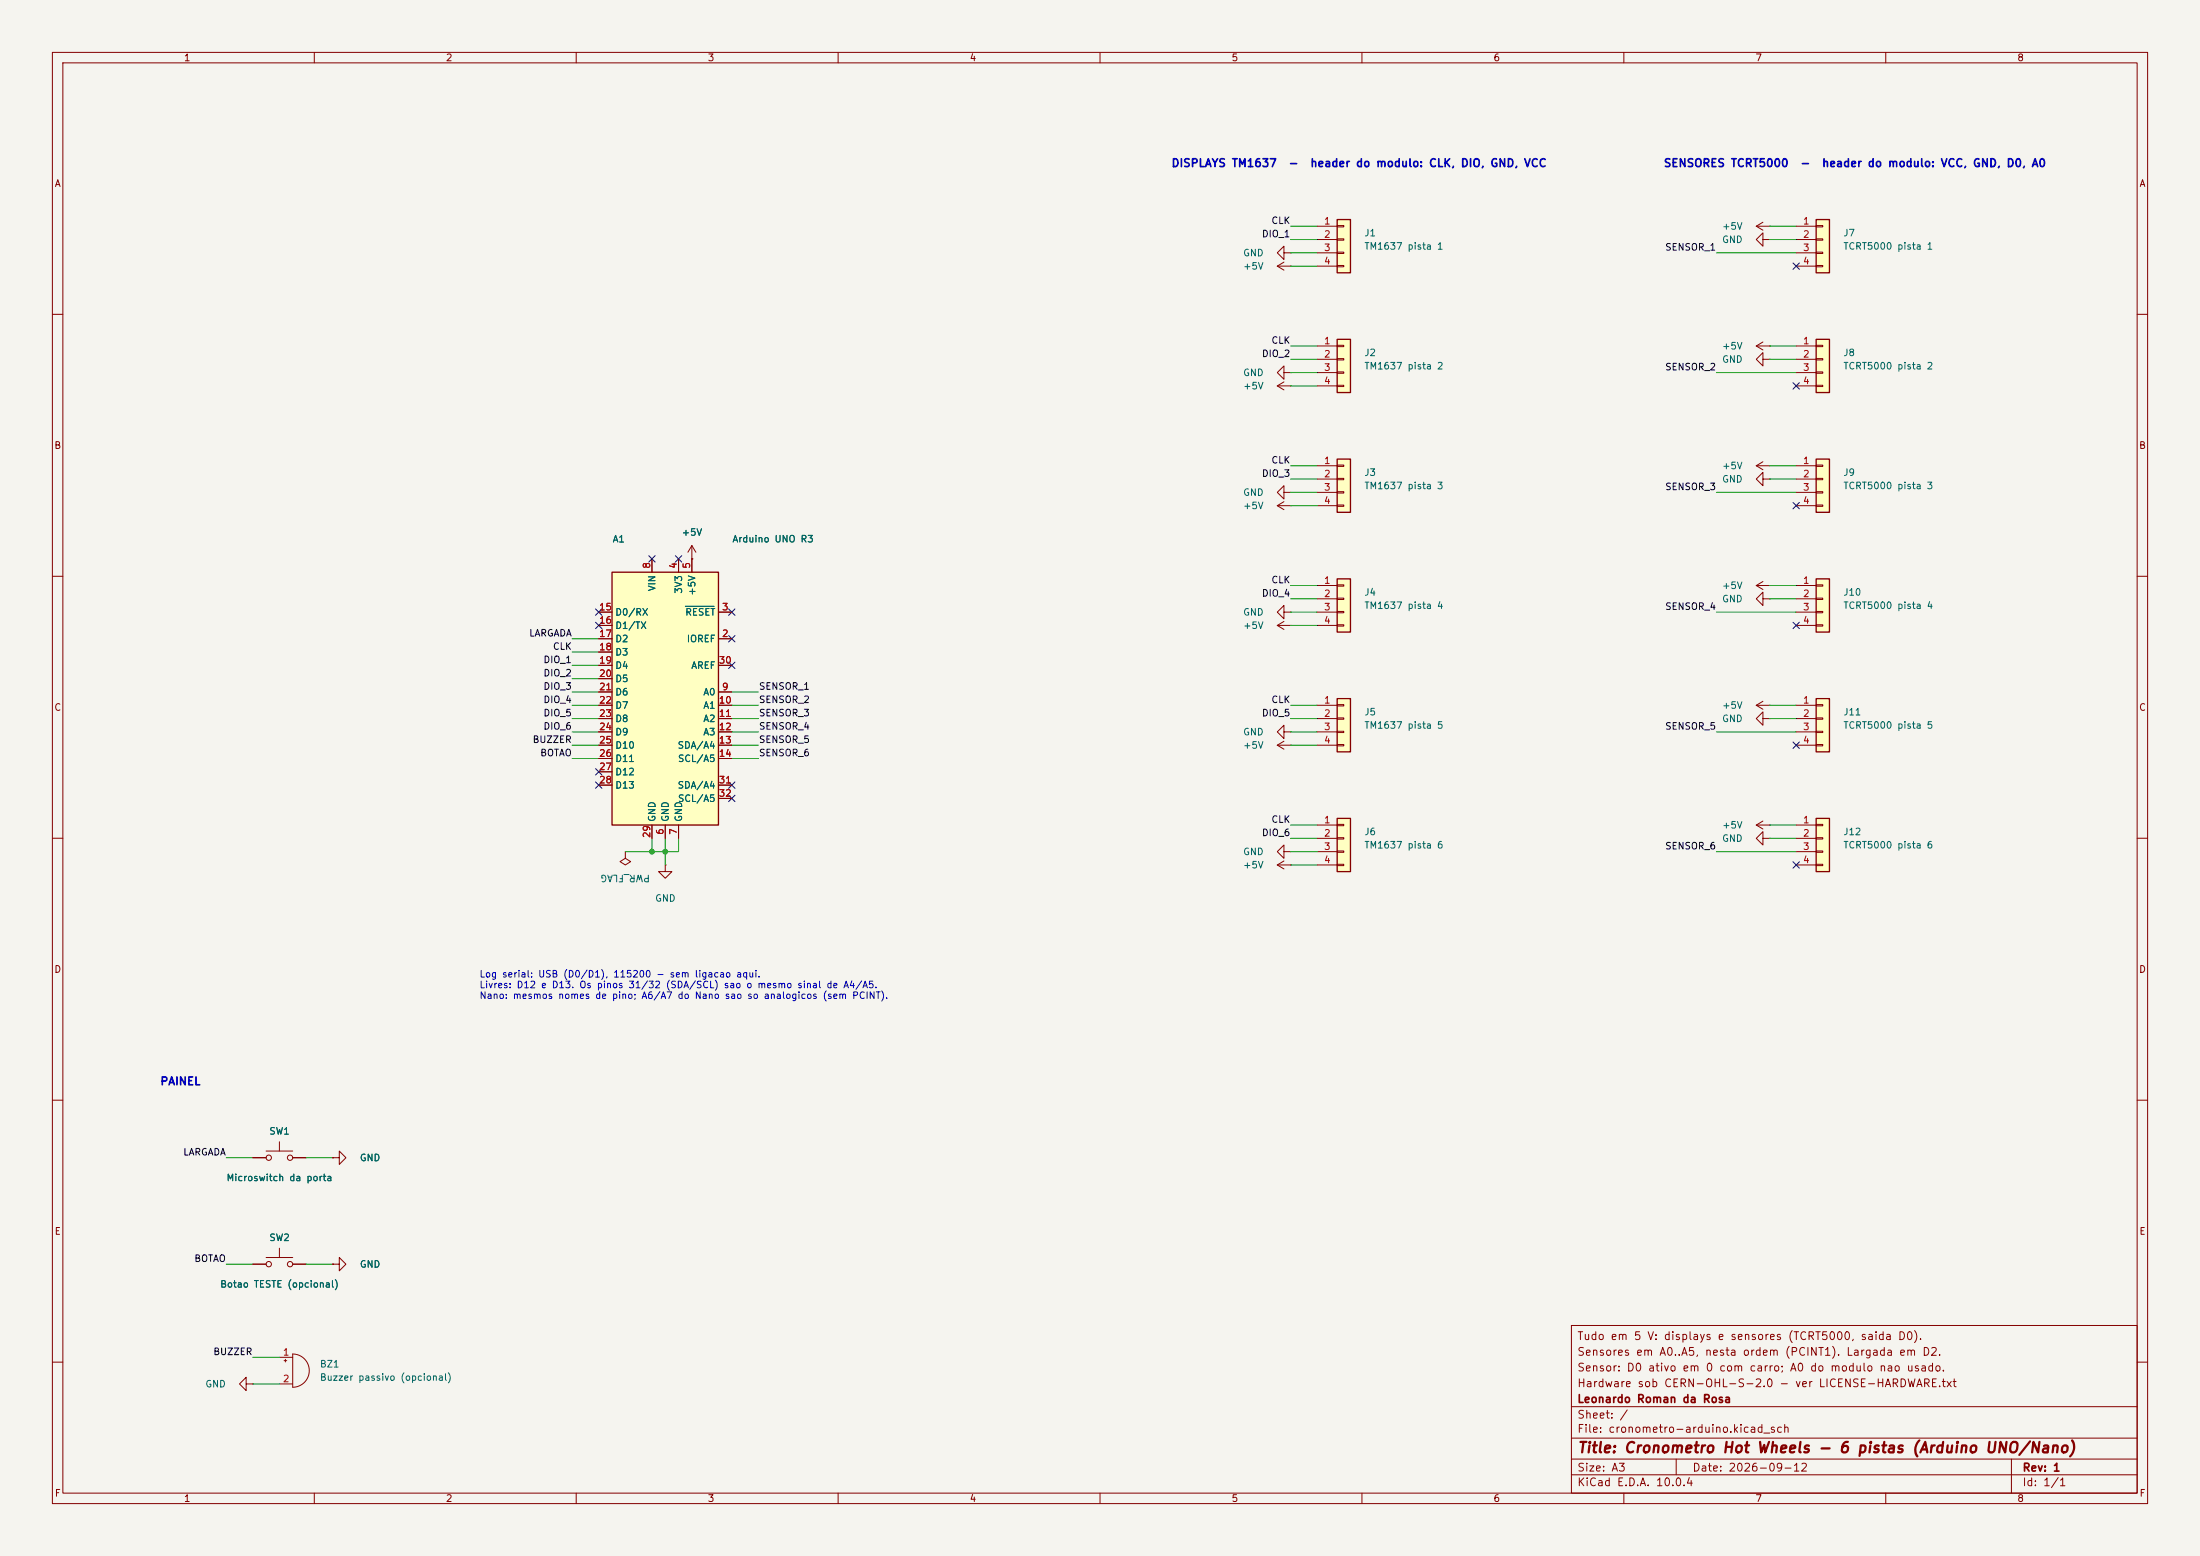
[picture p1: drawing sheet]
<svg xmlns="http://www.w3.org/2000/svg" width="420mm" height="297mm" viewBox="0 0 420 297" stroke-linecap="round" stroke-linejoin="round" font-family="sans-serif">
<path d="M0 0h420v297h-420z" fill="#f5f4ef" stroke="#f5f4ef" stroke-width=".19"/>
<g fill="none" stroke="#840000" stroke-width=".19">
<path d="M10 10h400v277h-400zM12 12h396v273h-396zM60 10v2M110 10v2M160 10v2M210 10v2M260 10v2M310 10v2M360 10v2M10 60h2M243.8 73.7l1.3 .7M243.8 73.7h2.6"/>
<path d="M245.1 72.9l-1.3 .8M246.4 73.7h.1M408 60h2M10 110h2M408 110h2M10 160h2M408 160h2M10 210h2M408 210h2M300 253h108v32h-108zM10 260h2M300 278.5h108"/>
<path d="M300 274.5h108M300 268.5h108M320 278.5v3M384 278.5v6.5M408 260h2M60 285v2M110 285v2M160 285v2M210 285v2M260 285v2M300 281.5h108M310 285v2"/>
<path d="M360 285v2"/>
</g>
<path d="M255.3 133.4h2.5v10.1h-2.5z" fill="#ffffc2"/>
<path d="M255.3 133.4h2.5v10.1h-2.5z" fill="none" stroke="#840000" stroke-width=".25"/>
<path d="M245.1 116.8v-1.2l-1.3 1.2 1.3 1.3v-1.3h1.3M246.4 116.8h.1M251.5 134.6h3.8M251.5 137.2h3.8M251.5 139.7h3.8M255.3 134.5h1.2v.2h-1.2zM255.3 137h1.2v.3h-1.2zM255.3 139.6h1.2v.2h-1.2zM251.5 142.2h3.8M255.3 142.1h1.2v.3h-1.2z" fill="none" stroke="#840000" stroke-width=".19"/>
<path d="M255.3 156.2h2.5v10.2h-2.5z" fill="#ffffc2"/>
<path d="M255.3 156.2h2.5v10.2h-2.5z" fill="none" stroke="#840000" stroke-width=".25"/>
<g fill="none" stroke="#840000" stroke-width=".19">
<path d="M245.1 48.3v-1.3l-1.3 1.3 1.3 1.2v-1.2h1.3M246.4 48.3h.1M245.1 139.7v-1.3l-1.3 1.3 1.3 1.3v-1.3h1.3M246.4 139.7h.1M243.8 142.2l1.3 .8M243.8 142.2h2.6M245.1 141.5l-1.3 .7M246.4 142.2h.1M251.5 157.5h3.8M255.3 157.4h1.2v.2h-1.2zM255.3 159.9h1.2v.2h-1.2zM251.5 160h3.8"/>
<path d="M251.5 162.6h3.8M251.5 165.1h3.8M255.3 162.4h1.2v.3h-1.2zM255.3 165h1.2v.2h-1.2z"/>
</g>
<path d="M255.3 110.5h2.5v10.2h-2.5z" fill="#ffffc2"/>
<path d="M255.3 110.5h2.5v10.2h-2.5z" fill="none" stroke="#840000" stroke-width=".25"/>
<g fill="none" stroke="#840000" stroke-width=".19">
<path d="M243.8 50.8l1.3 .8M243.8 50.8h2.6M245.1 50l-1.3 .8M246.4 50.8h.1M245.1 71.1v-1.2l-1.3 1.2 1.3 1.3v-1.3h1.3M246.4 71.1h.1M243.8 96.5l1.3 .8M243.8 96.5h2.6M245.1 95.8l-1.3 .7M246.4 96.5h.1M251.5 111.8h3.8M251.5 114.3h3.8"/>
<path d="M251.5 116.8h3.8M251.5 119.4h3.8M255.3 111.6h1.2v.3h-1.2zM255.3 114.2h1.2v.2h-1.2zM255.3 116.7h1.2v.3h-1.2zM255.3 119.3h1.2v.2h-1.2zM335.3 111.8h2.5M335.3 111.8l1.2 .7M336.5 114.3v-1.3l-1.2 1.3 1.2 1.3v-1.3h1.3M336.5 111l-1.2 .8M337.8 111.8h.1M337.8 114.3h.1"/>
<path d="M50.8 219.7h5.1M53.3 217.9v1.8M48.3 221h2.5M53.3 238.3v1.7M55.9 221h2.5M63.5 221h1.3v-1.3l1.2 1.3-1.2 1.2v-1.2M63.5 221h.1M48.3 241.3h2.5M50.8 240h5.1M55.9 241.3h2.5"/>
<circle cx="51.3" cy="221" r=".51"/>
<circle cx="55.4" cy="221" r=".51"/>
<circle cx="51.3" cy="241.3" r=".51"/>
<circle cx="55.4" cy="241.3" r=".51"/>
</g>
<path d="M346.7 41.9h2.5v10.2h-2.5z" fill="#ffffc2"/>
<path d="M346.7 41.9h2.5v10.2h-2.5z" fill="none" stroke="#840000" stroke-width=".25"/>
<g fill="none" stroke="#840000" stroke-width=".19">
<path d="M342.9 43.2h3.8M342.9 45.7h3.8M342.9 48.3h3.8M342.9 50.8h3.8M346.7 43.1h1.3v.2h-1.3zM346.7 45.6h1.3v.2h-1.3zM346.7 48.1h1.3v.3h-1.3zM346.7 50.7h1.3v.2h-1.3zM243.8 119.4l1.3 .7M243.8 119.4h2.6M245.1 118.6l-1.3 .8M246.4 119.4h.1"/>
<path d="M335.3 134.6l1.2 .8M335.3 134.6h2.5M336.5 137.2v-1.3l-1.2 1.3 1.2 1.2v-1.2h1.3M336.5 133.9l-1.2 .7M337.8 134.6h.1M337.8 137.2h.1M53.3 259.1h2.6M54.2 259.7h.5M54.5 259.5v.5M55.9 258.4a3.2 3.2 0 0 1 3.1 3.2 3.2 3.2 0 0 1-3.1 3.2zM63.5 241.3h1.3v-1.3l1.2 1.3-1.2 1.3v-1.3M63.5 241.3h.1"/>
<path d="M47 264.2v-1.3l-1.3 1.3 1.3 1.2v-1.2h1.3M48.3 264.2h.1M53.3 264.2h2.6"/>
</g>
<path d="M346.7 110.5h2.5v10.2h-2.5z" fill="#ffffc2"/>
<path d="M346.7 110.5h2.5v10.2h-2.5z" fill="none" stroke="#840000" stroke-width=".25"/>
<path d="M342.9 111.8h3.8M342.9 114.3h3.8M342.9 116.8h3.8M342.9 119.4h3.8M346.7 111.6h1.3v.3h-1.3zM346.7 114.2h1.3v.2h-1.3zM346.7 116.7h1.3v.3h-1.3zM346.7 119.3h1.3v.2h-1.3z" fill="none" stroke="#840000" stroke-width=".19"/>
<path d="M346.7 133.4h2.5v10.1h-2.5z" fill="#ffffc2"/>
<path d="M346.7 133.4h2.5v10.1h-2.5z" fill="none" stroke="#840000" stroke-width=".25"/>
<path d="M342.9 134.6h3.8M342.9 137.2h3.8M342.9 139.7h3.8M346.7 134.5h1.3v.2h-1.3zM346.7 137h1.3v.3h-1.3zM346.7 139.6h1.3v.2h-1.3zM335.3 157.5l1.2 .7M335.3 157.5h2.5M336.5 156.7l-1.2 .8M337.8 157.5h.1M342.9 142.2h3.8M346.7 142.1h1.3v.3h-1.3z" fill="none" stroke="#840000" stroke-width=".19"/>
<path d="M346.7 156.2h2.5v10.2h-2.5z" fill="#ffffc2"/>
<path d="M346.7 156.2h2.5v10.2h-2.5z" fill="none" stroke="#840000" stroke-width=".25"/>
<path d="M342.9 157.5h3.8M346.7 157.4h1.3v.2h-1.3zM346.7 159.9h1.3v.2h-1.3zM336.5 160v-1.2l-1.2 1.2 1.2 1.3v-1.3h1.3M337.8 160h.1M342.9 160h3.8M342.9 162.6h3.8M342.9 165.1h3.8M346.7 162.4h1.3v.3h-1.3zM346.7 165h1.3v.2h-1.3z" fill="none" stroke="#840000" stroke-width=".19"/>
<path d="M346.7 87.6h2.5v10.2h-2.5z" fill="#ffffc2"/>
<path d="M346.7 87.6h2.5v10.2h-2.5z" fill="none" stroke="#840000" stroke-width=".25"/>
<g fill="none" stroke="#840000" stroke-width=".19">
<path d="M335.3 43.2l1.2 .7M335.3 43.2h2.5M336.5 42.4l-1.2 .8M337.8 43.2h.1M335.3 66l1.2 .8M335.3 66h2.5M336.5 68.6v-1.3l-1.2 1.3 1.2 1.3v-1.3h1.3M336.5 65.3l-1.2 .7M337.8 66h.1M337.8 68.6h.1M245.1 94v-1.3l-1.3 1.3 1.3 1.3v-1.3h1.3M246.4 94h.1"/>
<path d="M335.3 88.9h2.5M335.3 88.9l1.2 .8M336.5 91.4v-1.2l-1.2 1.2 1.2 1.3v-1.3h1.3M336.5 88.1l-1.2 .8M337.8 88.9h.1M337.8 91.4h.1M342.9 88.9h3.8M342.9 91.4h3.8M342.9 94h3.8M342.9 96.5h3.8M346.7 88.8h1.3v.2h-1.3zM346.7 91.3h1.3v.3h-1.3z"/>
<path d="M346.7 93.9h1.3v.2h-1.3zM346.7 96.4h1.3v.2h-1.3zM119.4 162.6v1.2l1 .7-1 .6-1-.6 1-.7M119.4 162.6h.1M127 165.1v1.3h1.3l-1.3 1.2-1.3-1.2h1.3M127 165.1h.1M243.8 165.1l1.3 .8M243.8 165.1h2.6M245.1 164.3l-1.3 .8M246.4 165.1h.1"/>
</g>
<path d="M116.8 109.2h20.4v48.3h-20.4z" fill="#ffffc2"/>
<path d="M116.8 109.2h20.4v48.3h-20.4z" fill="none" stroke="#840000" stroke-width=".25"/>
<g fill="none" stroke="#840000" stroke-width=".19">
<path d="M336.5 45.7v-1.2l-1.2 1.2 1.2 1.3v-1.3h1.3M337.8 45.7h.1M114.3 116.8h2.5M114.3 119.4h2.5M124.5 106.7v2.5M129.5 106.7v2.5M132.1 106.7v2.5M137.2 116.8h2.5M114.3 121.9h2.5M114.3 132.1h2.5M114.3 134.6h2.5M114.3 137.2h2.5"/>
<path d="M114.3 139.7h2.5M114.3 124.5h2.5M114.3 127h2.5M114.3 129.5h2.5M137.2 121.9h2.5M137.2 132.1h2.5M137.2 134.6h2.5M137.2 137.2h2.5M137.2 139.7h2.5M137.2 127h2.5M114.3 142.2h2.5M114.3 144.8h2.5"/>
<path d="M114.3 147.3h2.5M114.3 149.9h2.5M124.5 157.5v2.5M127 157.5v2.5M129.5 157.5v2.5M137.2 142.2h2.5M137.2 144.8h2.5M137.2 149.9h2.5M137.2 152.4h2.5M245.1 162.6v-1.3l-1.3 1.3 1.3 1.2v-1.2h1.3M246.4 162.6h.1"/>
</g>
<path d="M130.8 115.7h5.5" fill="none" stroke="#006464" stroke-width=".19"/>
<path d="M346.7 64.8h2.5v10.1h-2.5z" fill="#ffffc2"/>
<path d="M346.7 64.8h2.5v10.1h-2.5z" fill="none" stroke="#840000" stroke-width=".25"/>
<path d="M342.9 66h3.8M342.9 68.6h3.8M342.9 71.1h3.8M342.9 73.7h3.8M346.7 65.9h1.3v.3h-1.3zM346.7 68.5h1.3v.2h-1.3zM346.7 71h1.3v.2h-1.3zM346.7 73.5h1.3v.3h-1.3z" fill="none" stroke="#840000" stroke-width=".19"/>
<path d="M255.3 64.8h2.5v10.1h-2.5z" fill="#ffffc2"/>
<path d="M255.3 64.8h2.5v10.1h-2.5z" fill="none" stroke="#840000" stroke-width=".25"/>
<path d="M251.5 66h3.8M251.5 68.6h3.8M251.5 71.1h3.8M251.5 73.7h3.8M255.3 65.9h1.2v.3h-1.2zM255.3 68.5h1.2v.2h-1.2zM255.3 71h1.2v.2h-1.2zM255.3 73.5h1.2v.3h-1.2zM132.1 106.7h.1M132.1 104.1l-.8 1.3M132.1 104.1l.7 1.3M132.1 104.1v2.6" fill="none" stroke="#840000" stroke-width=".19"/>
<path d="M255.3 41.9h2.5v10.2h-2.5z" fill="#ffffc2"/>
<path d="M255.3 41.9h2.5v10.2h-2.5z" fill="none" stroke="#840000" stroke-width=".25"/>
<path d="M251.5 43.2h3.8M251.5 45.7h3.8M251.5 48.3h3.8M251.5 50.8h3.8M255.3 43.1h1.2v.2h-1.2zM255.3 45.6h1.2v.2h-1.2zM255.3 48.1h1.2v.3h-1.2zM255.3 50.7h1.2v.2h-1.2z" fill="none" stroke="#840000" stroke-width=".19"/>
<path d="M255.3 87.6h2.5v10.2h-2.5z" fill="#ffffc2"/>
<path d="M255.3 87.6h2.5v10.2h-2.5z" fill="none" stroke="#840000" stroke-width=".25"/>
<g fill="none" stroke="#840000" stroke-width=".19">
<path d="M251.5 88.9h3.8M251.5 91.4h3.8M251.5 94h3.8M251.5 96.5h3.8M255.3 88.8h1.2v.2h-1.2zM255.3 91.3h1.2v.3h-1.2zM255.3 93.9h1.2v.2h-1.2zM255.3 96.4h1.2v.2h-1.2zM114.3 116.8h2.5M114.3 119.4h2.5M124.5 106.7v2.5M129.5 106.7v2.5"/>
<path d="M132.1 106.7h.1M132.1 106.7v2.5M137.2 116.8h2.5M114.3 121.9h2.5M114.3 132.1h2.5M114.3 134.6h2.5M114.3 137.2h2.5M114.3 139.7h2.5M114.3 124.5h2.5M114.3 127h2.5M114.3 129.5h2.5M137.2 121.9h2.5"/>
<path d="M137.2 132.1h2.5M137.2 134.6h2.5M137.2 137.2h2.5M137.2 139.7h2.5M137.2 127h2.5M114.3 142.2h2.5M114.3 144.8h2.5M114.3 147.3h2.5M114.3 149.9h2.5M124.5 157.5v2.5M127 157.5v2.5M129.5 157.5v2.5"/>
<path d="M137.2 142.2h2.5M137.2 144.8h2.5M137.2 149.9h2.5M137.2 152.4h2.5M48.3 221h2.5M55.9 221h2.5M63.5 221h.1M48.3 241.3h2.5M55.9 241.3h2.5M63.5 241.3h.1"/>
</g>
<g fill="none" stroke="#009600" stroke-width=".19">
<path d="M246.4 43.2h5.1M246.4 45.7h5.1M246.4 48.3h5.1M246.4 50.8h5.1M327.7 48.3h15.2M337.8 43.2h5.1M337.8 45.7h5.1M246.4 66h5.1M246.4 68.6h5.1M246.4 71.1h5.1M246.4 73.7h5.1M327.7 71.1h15.2"/>
<path d="M337.8 66h5.1M337.8 68.6h5.1M246.4 88.9h5.1M246.4 91.4h5.1M246.4 94h5.1M246.4 96.5h5.1M327.7 94h15.2M337.8 88.9h5.1M337.8 91.4h5.1M246.4 119.4h5.1M246.4 111.8h5.1M246.4 116.8h5.1"/>
<path d="M246.4 114.3h5.1M327.7 116.8h15.2M337.8 111.8h5.1M337.8 114.3h5.1M109.2 134.6h5.1M109.2 137.2h5.1M109.2 139.7h5.1M109.2 132.1h5.1M109.2 121.9h5.1M109.2 124.5h5.1M109.2 127h5.1M109.2 129.5h5.1"/>
<path d="M139.7 134.6h5.1M139.7 137.2h5.1M139.7 139.7h5.1M139.7 132.1h5.1M246.4 134.6h5.1M246.4 137.2h5.1M246.4 139.7h5.1M327.7 139.7h15.2M337.8 134.6h5.1M337.8 137.2h5.1M109.2 142.2h5.1M109.2 144.8h5.1"/>
<path d="M139.7 142.2h5.1M139.7 144.8h5.1M246.4 142.2h5.1M246.4 157.5h5.1M337.8 157.5h5.1M124.5 160v2.6M127 160v5.1M129.5 160v2.6h-10.1M246.4 165.1h5.1M246.4 162.6h5.1M246.4 160h5.1M327.7 162.6h15.2"/>
<path d="M337.8 160h5.1M43.2 221h5.1M58.4 221h5.1M43.2 241.3h5.1M48.3 259.1h5M58.4 241.3h5.1M48.3 264.2h5"/>
</g>
<g fill="none" stroke="#000084" stroke-width=".19">
<path d="M342.3 50.2l1.2 1.2M343.5 50.2l-1.2 1.2M342.3 73.1l1.2 1.2M343.5 73.1l-1.2 1.2M342.3 95.9l1.2 1.2M343.5 95.9l-1.2 1.2M113.7 118.8l1.2 1.2M113.7 116.2l1.2 1.2M114.9 116.2l-1.2 1.2M114.9 118.8l-1.2 1.2M123.9 106.1l1.2 1.2M125.1 106.1l-1.2 1.2"/>
<path d="M128.9 106.1l1.2 1.2M130.1 106.1l-1.2 1.2M139.1 116.2l1.2 1.2M140.3 116.2l-1.2 1.2M342.3 118.8l1.2 1.2M343.5 118.8l-1.2 1.2M139.1 121.3l1.2 1.2M139.1 126.4l1.2 1.2M140.3 121.3l-1.2 1.2M140.3 126.4l-1.2 1.2M113.7 146.7l1.2 1.2M113.7 149.3l1.2 1.2"/>
<path d="M114.9 146.7l-1.2 1.2M114.9 149.3l-1.2 1.2M139.1 151.8l1.2 1.2M139.1 149.3l1.2 1.2M140.3 151.8l-1.2 1.2M140.3 149.3l-1.2 1.2M342.3 141.6l1.2 1.2M343.5 141.6l-1.2 1.2M342.3 164.5l1.2 1.2M343.5 164.5l-1.2 1.2"/>
</g>
<path d="M130.8 115.7h5.5" fill="none" stroke="#006464" stroke-width=".19"/>
<g fill="#009600" stroke="#009600" stroke-width=".19">
<circle cx="127" cy="162.6" r=".46"/>
<circle cx="124.5" cy="162.6" r=".46"/>
</g>
<text font-size="2" fill="#840000" x="301" y="277.8">Title: Cronometro Hot Wheels - 6 pistas (Arduino UNO/Nano)</text>
<g font-size="1.5" fill="#0000c2">
<text x="223.5" y="32.3">DISPLAYS TM1637</text>
<text x="245.9" y="32.3">-</text>
<text x="250" y="32.3">header do modulo: CLK, DIO, GND, VCC</text>
<text x="317.5" y="32.3">SENSORES TCRT5000</text>
<text x="343.6" y="32.3">-</text>
<text x="347.7" y="32.3">header do modulo: VCC, GND, D0, A0</text>
<text x="30.5" y="207.5">PAINEL</text>
</g>
<g font-size="1.5" fill="#840000">
<text x="301" y="256.1">Tudo em 5 V: displays e sensores (TCRT5000, saida D0).</text>
<text x="301" y="262.1">Sensor: D0 ativo em 0 com carro; A0 do modulo nao usado.</text>
<text x="301" y="259.1">Sensores em A0..A5, nesta ordem (PCINT1). Largada em D2.</text>
<text x="301" y="268.1">Leonardo Roman da Rosa</text>
<text x="301" y="265.1">Hardware sob CERN-OHL-S-2.0 - ver LICENSE-HARDWARE.txt</text>
<text x="301" y="273.8">File: cronometro-arduino.kicad_sch</text>
<text x="301" y="271.1">Sheet: /</text>
<text x="301" y="281.2">Size: A3</text>
<text x="323" y="281.2">Date: 2026-09-12</text>
<text x="386" y="281.2">Rev: 1</text>
<text x="301" y="284">KiCad E.D.A. 10.0.4</text>
<text x="386" y="284">Id: 1/1</text>
</g>
<g font-size="1.3" fill="#840000">
<text x="35" y="12">1</text>
<text x="85" y="12">2</text>
<text x="135" y="12">3</text>
<text x="185" y="12">4</text>
<text x="235" y="12">5</text>
<text x="285" y="12">6</text>
<text x="335" y="12">7</text>
<text x="385" y="12">8</text>
<text x="10.3" y="36">A</text>
<text x="408.3" y="36">A</text>
<text x="10.3" y="86">B</text>
<text x="408.2" y="86">B</text>
<text x="10.3" y="136">C</text>
<text x="408.2" y="136">C</text>
<text x="10.3" y="186">D</text>
<text x="408.2" y="186">D</text>
<text x="10.3" y="236">E</text>
<text x="408.3" y="236">E</text>
<text x="10.3" y="286">F</text>
<text x="35" y="287">1</text>
<text x="85" y="287">2</text>
<text x="135" y="287">3</text>
<text x="185" y="287">4</text>
<text x="235" y="287">5</text>
<text x="285" y="287">6</text>
<text x="335" y="287">7</text>
<text x="385" y="287">8</text>
<text x="408.3" y="286">F</text>
</g>
<g font-size="1.3" fill="#0f0f0f">
<text x="240.8" y="45.6">DIO_1</text>
<text x="242.6" y="43.1">CLK</text>
<text x="317.8" y="48.1">SENSOR_1</text>
<text x="242.6" y="65.9">CLK</text>
<text x="240.8" y="68.5">DIO_2</text>
<text x="317.8" y="71">SENSOR_2</text>
<text x="242.6" y="88.8">CLK</text>
<text x="240.8" y="91.3">DIO_3</text>
<text x="317.8" y="93.9">SENSOR_3</text>
<text x="242.6" y="111.6">CLK</text>
<text x="240.8" y="114.2">DIO_4</text>
<text x="317.8" y="116.7">SENSOR_4</text>
<text x="100.9" y="121.8">LARGADA</text>
<text x="105.4" y="124.3">CLK</text>
<text x="103.6" y="126.9">DIO_1</text>
<text x="103.6" y="129.4">DIO_2</text>
<text x="103.6" y="132">DIO_3</text>
<text x="144.8" y="132">SENSOR_1</text>
<text x="103.6" y="134.5">DIO_4</text>
<text x="103.6" y="137">DIO_5</text>
<text x="144.8" y="134.5">SENSOR_2</text>
<text x="144.8" y="137">SENSOR_3</text>
<text x="240.8" y="137">DIO_5</text>
<text x="242.6" y="134.5">CLK</text>
<text x="101.6" y="142.1">BUZZER</text>
<text x="103.6" y="139.6">DIO_6</text>
<text x="144.8" y="139.6">SENSOR_4</text>
<text x="144.8" y="142.1">SENSOR_5</text>
<text x="317.8" y="139.6">SENSOR_5</text>
<text x="103" y="144.7">BOTAO</text>
<text x="144.8" y="144.7">SENSOR_6</text>
<text x="240.8" y="159.9">DIO_6</text>
<text x="242.6" y="157.4">CLK</text>
<text x="317.8" y="162.4">SENSOR_6</text>
<text x="34.9" y="220.9">LARGADA</text>
<text x="37" y="241.2">BOTAO</text>
<text x="40.6" y="259">BUZZER</text>
</g>
<g font-size="1.3" fill="#a90000">
<text x="252.7" y="43.2">1</text>
<text x="252.7" y="45.7">2</text>
<text x="344.1" y="43.2">1</text>
<text x="344.1" y="45.7">2</text>
<text x="252.7" y="48.2">3</text>
<text x="252.7" y="50.8">4</text>
<text x="344.1" y="48.2">3</text>
<text x="344.1" y="50.8">4</text>
<text x="252.7" y="66">1</text>
<text x="252.7" y="68.6">2</text>
<text x="252.7" y="71.1">3</text>
<text x="344.1" y="66">1</text>
<text x="344.1" y="68.6">2</text>
<text x="344.1" y="71.1">3</text>
<text x="252.7" y="73.6">4</text>
<text x="344.1" y="73.6">4</text>
<text x="252.7" y="88.9">1</text>
<text x="344.1" y="88.9">1</text>
<text x="252.7" y="91.4">2</text>
<text x="252.7" y="94">3</text>
<text x="344.1" y="91.4">2</text>
<text x="344.1" y="94">3</text>
<text x="252.7" y="96.5">4</text>
<text x="344.1" y="96.5">4</text>
<text x="124.4" y="108.7" transform="rotate(-90 124.4 108.7)">8</text>
<text x="129.5" y="108.7" transform="rotate(-90 129.5 108.7)">4</text>
<text x="132.1" y="108.7" transform="rotate(-90 132.1 108.7)">5</text>
<text x="252.7" y="111.7">1</text>
<text x="344.1" y="111.7">1</text>
<text x="114.3" y="116.8">15</text>
<text x="114.3" y="119.4">16</text>
<text x="137.7" y="116.8">3</text>
<text x="252.7" y="114.3">2</text>
<text x="252.7" y="116.8">3</text>
<text x="252.7" y="119.4">4</text>
<text x="344.1" y="114.3">2</text>
<text x="344.1" y="116.8">3</text>
<text x="344.1" y="119.4">4</text>
<text x="114.3" y="121.9">17</text>
<text x="114.3" y="124.4">18</text>
<text x="137.7" y="121.9">2</text>
<text x="114.3" y="127">19</text>
<text x="114.3" y="129.5">20</text>
<text x="137.1" y="127">30</text>
<text x="114.3" y="132.1">21</text>
<text x="114.3" y="134.6">22</text>
<text x="114.3" y="137.1">23</text>
<text x="137.1" y="134.6">10</text>
<text x="137.1" y="137.1">11</text>
<text x="137.7" y="132.1">9</text>
<text x="252.7" y="134.6">1</text>
<text x="252.7" y="137.1">2</text>
<text x="344.1" y="134.6">1</text>
<text x="344.1" y="137.1">2</text>
<text x="114.3" y="139.7">24</text>
<text x="114.3" y="142.2">25</text>
<text x="137.1" y="139.7">12</text>
<text x="137.1" y="142.2">13</text>
<text x="252.7" y="139.7">3</text>
<text x="252.7" y="142.2">4</text>
<text x="344.1" y="139.7">3</text>
<text x="344.1" y="142.2">4</text>
<text x="114.3" y="144.8">26</text>
<text x="114.3" y="147.3">27</text>
<text x="114.3" y="149.8">28</text>
<text x="137.1" y="144.8">14</text>
<text x="137.1" y="149.8">31</text>
<text x="137.1" y="152.4">32</text>
<text x="124.4" y="160.1" transform="rotate(-90 124.4 160.1)">29</text>
<text x="127" y="159.5" transform="rotate(-90 127 159.5)">6</text>
<text x="129.5" y="159.5" transform="rotate(-90 129.5 159.5)">7</text>
<text x="252.7" y="157.5">1</text>
<text x="252.7" y="160">2</text>
<text x="344.1" y="157.5">1</text>
<text x="344.1" y="160">2</text>
<text x="252.7" y="162.5">3</text>
<text x="252.7" y="165.1">4</text>
<text x="344.1" y="162.5">3</text>
<text x="344.1" y="165.1">4</text>
<text x="53.9" y="259.1">1</text>
<text x="53.9" y="264.1">2</text>
</g>
<g font-size="1.3" fill="#006464">
<text x="260.4" y="45.4">J1</text>
<text x="260.4" y="48">TM1637 pista 1</text>
<text x="328.7" y="44.2">+5V</text>
<text x="328.7" y="46.7">GND</text>
<text x="351.8" y="45.4">J7</text>
<text x="351.8" y="48">TCRT5000 pista 1</text>
<text x="237.2" y="49.2">GND</text>
<text x="237.2" y="51.8">+5V</text>
<text x="260.4" y="68.3">J2</text>
<text x="260.4" y="70.8">TM1637 pista 2</text>
<text x="328.7" y="67">+5V</text>
<text x="328.7" y="69.6">GND</text>
<text x="351.8" y="68.3">J8</text>
<text x="351.8" y="70.8">TCRT5000 pista 2</text>
<text x="237.2" y="74.6">+5V</text>
<text x="237.2" y="72.1">GND</text>
<text x="328.7" y="89.9">+5V</text>
<text x="237.2" y="95">GND</text>
<text x="260.4" y="91.1">J3</text>
<text x="260.4" y="93.7">TM1637 pista 3</text>
<text x="328.7" y="92.4">GND</text>
<text x="351.8" y="91.1">J9</text>
<text x="351.8" y="93.7">TCRT5000 pista 3</text>
<text x="237.2" y="97.5">+5V</text>
<text x="116.8" y="103.8">A1</text>
<text x="130" y="102.6">+5V</text>
<text x="139.7" y="103.8">Arduino UNO R3</text>
<text x="125.4" y="113" transform="rotate(-90 125.4 113)">VIN</text>
<text x="130.5" y="113.4" transform="rotate(-90 130.5 113.4)">3V3</text>
<text x="133.1" y="113.8" transform="rotate(-90 133.1 113.8)">+5V</text>
<text x="328.7" y="112.7">+5V</text>
<text x="117.3" y="117.8">D0/RX</text>
<text x="130.7" y="117.8">RESET</text>
<text x="237.2" y="117.8">GND</text>
<text x="260.4" y="114">J4</text>
<text x="260.4" y="116.5">TM1637 pista 4</text>
<text x="328.7" y="115.3">GND</text>
<text x="351.8" y="116.5">TCRT5000 pista 4</text>
<text x="351.8" y="114">J10</text>
<text x="117.3" y="120.4">D1/TX</text>
<text x="117.3" y="122.9">D2</text>
<text x="117.3" y="125.4">D3</text>
<text x="131" y="122.9">IOREF</text>
<text x="237.2" y="120.4">+5V</text>
<text x="117.3" y="128">D4</text>
<text x="117.3" y="130.5">D5</text>
<text x="131.9" y="128">AREF</text>
<text x="117.3" y="133.1">D6</text>
<text x="117.3" y="135.6">D7</text>
<text x="134.2" y="133.1">A0</text>
<text x="134.2" y="135.6">A1</text>
<text x="260.4" y="136.9">J5</text>
<text x="328.7" y="135.6">+5V</text>
<text x="351.8" y="136.9">J11</text>
<text x="117.3" y="138.1">D8</text>
<text x="117.3" y="140.7">D9</text>
<text x="117.3" y="143.2">D10</text>
<text x="129.3" y="143.2">SDA/A4</text>
<text x="134.2" y="138.1">A2</text>
<text x="134.2" y="140.7">A3</text>
<text x="237.2" y="140.7">GND</text>
<text x="237.2" y="143.2">+5V</text>
<text x="260.4" y="139.4">TM1637 pista 5</text>
<text x="328.7" y="138.1">GND</text>
<text x="351.8" y="139.4">TCRT5000 pista 5</text>
<text x="117.3" y="145.8">D11</text>
<text x="117.3" y="148.3">D12</text>
<text x="129.3" y="145.8">SCL/A5</text>
<text x="117.3" y="150.8">D13</text>
<text x="129.3" y="150.8">SDA/A4</text>
<text x="129.3" y="153.4">SCL/A5</text>
<text x="125.4" y="157" transform="rotate(-90 125.4 157)">GND</text>
<text x="128" y="157" transform="rotate(-90 128 157)">GND</text>
<text x="130.5" y="157" transform="rotate(-90 130.5 157)">GND</text>
<text x="260.4" y="159.7">J6</text>
<text x="328.7" y="158.5">+5V</text>
<text x="328.7" y="161">GND</text>
<text x="351.8" y="159.7">J12</text>
<text x="124.2" y="166.7" transform="rotate(-180 124.2 166.7)">PWR_FLAG</text>
<text x="237.2" y="166.1">+5V</text>
<text x="237.2" y="163.5">GND</text>
<text x="260.4" y="162.3">TM1637 pista 6</text>
<text x="351.8" y="162.3">TCRT5000 pista 6</text>
<text x="125" y="172.4">GND</text>
<text x="51.3" y="216.9">SW1</text>
<text x="68.6" y="222">GND</text>
<text x="43.1" y="225.8">Microswitch da porta</text>
<text x="51.3" y="237.2">SW2</text>
<text x="68.6" y="242.3">GND</text>
<text x="41.9" y="246.1">Botao TESTE (opcional)</text>
<text x="61" y="261.3">BZ1</text>
<text x="61" y="263.9">Buzzer passivo (opcional)</text>
<text x="39.1" y="265.1">GND</text>
</g>
<g font-size="1.3" fill="#0000c2">
<text x="91.4" y="186.9">Log serial: USB (D0/D1), 115200 - sem ligacao aqui.</text>
<text x="91.4" y="188.9">Livres: D12 e D13. Os pinos 31/32 (SDA/SCL) sao o mesmo sinal de A4/A5.</text>
<text x="91.4" y="191">Nano: mesmos nomes de pino; A6/A7 do Nano sao so analogicos (sem PCINT).</text>
</g>
</svg>
